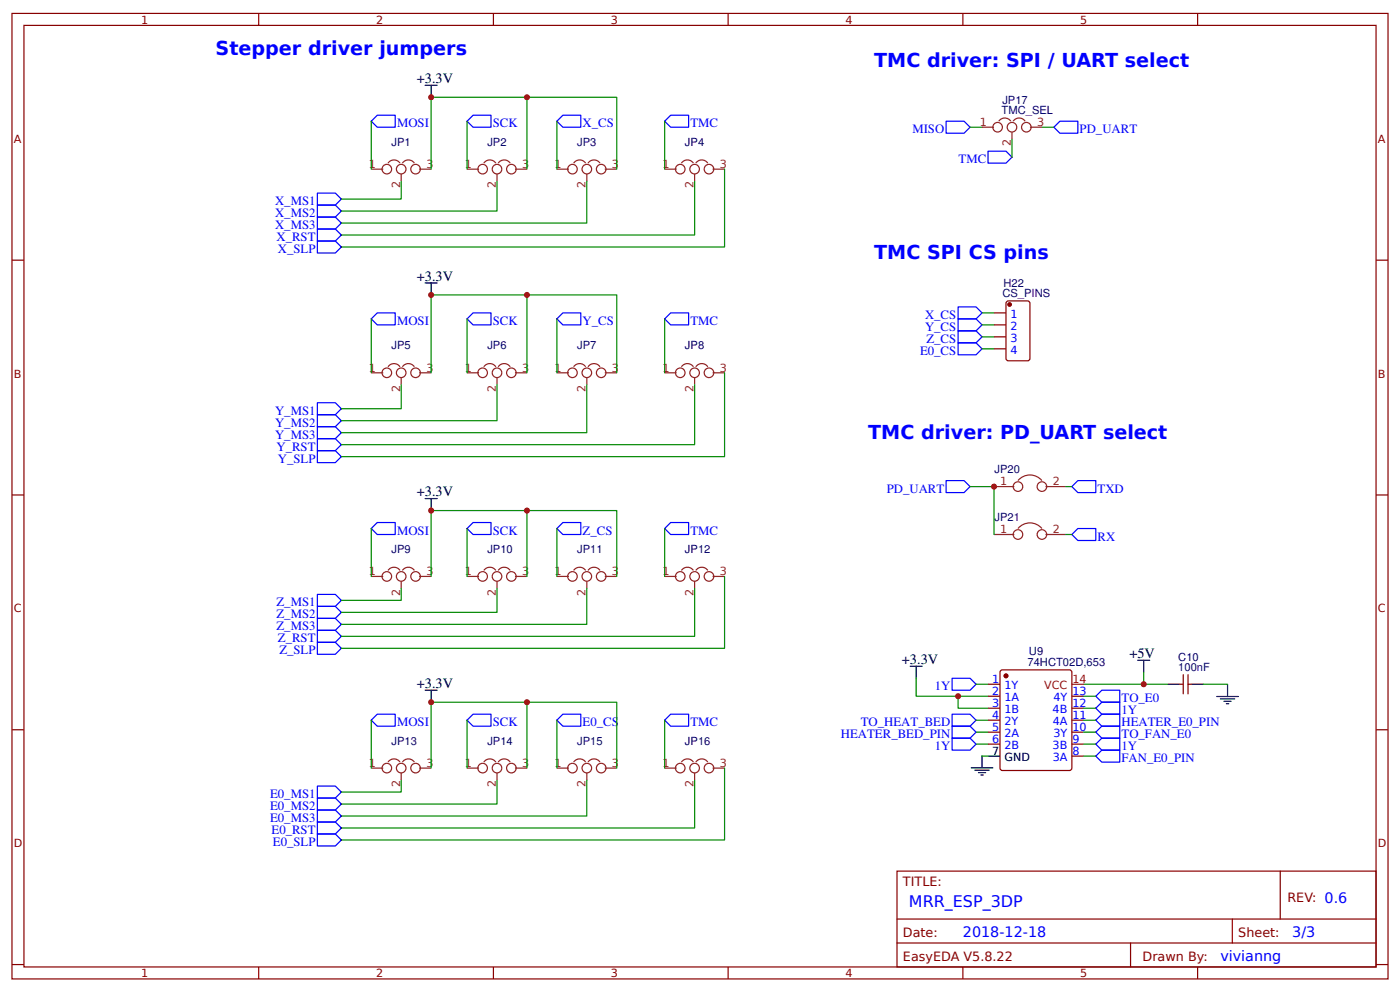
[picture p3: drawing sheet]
<svg xmlns="http://www.w3.org/2000/svg" width="309mm" height="219mm" viewBox="0 0 309 219" stroke-linecap="round" stroke-linejoin="round" font-family="sans-serif">
<g fill="none" stroke="#800" stroke-width=".26">
<path d="M2.6 3h304.1v213.2h-304.1zM5.3 5.6h298.7v208h-298.7zM57.1 3v2.6M109 3v2.6M160.9 3v2.6M212.7 3v2.6M264.6 3v2.6M2.6 57.5h2.7M304 57.5h2.7M219.6 69.1h2.6M219.6 71.8h2.6M219.6 74.4h2.6"/>
<path d="M219.6 77h2.6M222.5 66.5h4.5l.5 .2v12.5l-.2 .4-4.5 .1-.5-.3-.1-12.4zM2.6 109.3h2.7M304 109.3h2.7M218.3 151.1h2.6M218.3 153.8h2.6M218.3 156.4h2.6M218.3 159.1h2.6M221.2 148h15.1l.4 .2 .1 21.5-.3 .4-15 .1-.5-.3-.1-21.4zM236.8 153.8h2.6M236.8 156.4h2.6M236.8 159.1h2.6"/>
<path d="M260.6 151.1h.8M261.4 149v4.2M262.5 151.1h.8M262.5 149v4.2M2.6 161.2h2.7M218.3 161.7h2.6M218.3 164.4h2.6M236.8 161.7h2.6M236.8 164.4h2.6M236.8 167h2.6M304 161.2h2.7M198.2 192.4h105.8v21.2h-105.8z"/>
<path d="M282.8 192.4v10.6M2.6 213h2.7M57.1 213.6v2.6M109 213.6v2.6M160.9 213.6v2.6M198.2 203h105.8M198.2 208.3h105.8M212.7 213.6v2.6M249.8 208.3v5.3M264.6 213.6v2.6M272.3 203v5.3M304 213h2.7"/>
</g>
<g fill="none" stroke="#00f" stroke-width=".26">
<path d="M83.3 25.5h4v2.6h-4l-1.3-1.3zM104.5 25.5h4v2.6h-4l-1.3-1.3zM124.4 25.5h3.9v2.6h-3.9l-1.4-1.3zM148.2 25.5h3.9v2.6h-3.9l-1.4-1.3zM209 26.8h4l1.3 1.3-1.3 1.3h-4zM218.3 33.4h3.9l1.4 1.3-1.4 1.3h-3.9zM234.2 26.8h3.9v2.6h-3.9l-1.4-1.3zM70.1 42.7h4l1.3 1.3-1.3 1.3h-4zM70.1 45.3h4l1.3 1.3-1.3 1.3h-4zM70.1 47.9h4l1.3 1.4-1.3 1.3h-4zM70.1 50.6h4l1.3 1.3-1.3 1.3h-4zM70.1 53.2h4l1.3 1.4-1.3 1.3h-4z"/>
<path d="M83.3 69.1h4v2.7h-4l-1.3-1.4zM104.5 69.1h4v2.7h-4l-1.3-1.4zM124.4 69.1h3.9v2.7h-3.9l-1.4-1.4zM148.2 69.1h3.9v2.7h-3.9l-1.4-1.4zM211.7 67.8h3.9l1.4 1.3-1.4 1.3h-3.9zM211.7 70.4h3.9l1.4 1.4-1.4 1.3h-3.9zM211.7 73.1h3.9l1.4 1.3-1.4 1.3h-3.9zM211.7 75.7h3.9l1.4 1.3-1.4 1.4h-3.9zM70.1 89h4l1.3 1.3-1.3 1.3h-4zM70.1 91.6h4l1.3 1.3-1.3 1.3h-4zM70.1 94.2h4l1.3 1.4-1.3 1.3h-4zM70.1 96.9h4l1.3 1.3-1.3 1.3h-4z"/>
<path d="M70.1 99.5h4l1.3 1.4-1.3 1.3h-4zM83.3 115.4h4v2.7h-4l-1.3-1.4zM104.5 115.4h4v2.7h-4l-1.3-1.4zM124.4 115.4h3.9v2.7h-3.9l-1.4-1.4zM148.2 115.4h3.9v2.7h-3.9l-1.4-1.4zM209 106.2h4l1.3 1.3-1.3 1.3h-4zM238.1 106.2h4v2.6h-4l-1.3-1.3zM238.1 116.7h4v2.7h-4l-1.3-1.3zM70.1 131.3h4l1.3 1.3-1.3 1.3h-4zM70.1 133.9h4l1.3 1.4-1.3 1.3h-4zM70.1 136.6h4l1.3 1.3-1.3 1.3h-4zM70.1 139.2h4l1.3 1.3-1.3 1.4h-4z"/>
<path d="M70.1 141.9h4l1.3 1.3-1.3 1.3h-4zM83.3 157.7h4v2.7h-4l-1.3-1.3zM104.5 157.7h4v2.7h-4l-1.3-1.3zM124.4 157.7h3.9v2.7h-3.9l-1.4-1.3zM148.2 157.7h3.9v2.7h-3.9l-1.4-1.3zM210.3 149.8h4l1.3 1.3-1.3 1.4h-4zM210.3 157.7h4l1.3 1.4-1.3 1.3h-4zM243.4 157.7h4v2.7h-4l-1.3-1.3zM243.4 155.1h4v2.6h-4l-1.3-1.3zM243.4 152.5h4v2.6h-4l-1.3-1.3zM70.1 173.6h4l1.3 1.3-1.3 1.4h-4zM70.1 176.3h4l1.3 1.3-1.3 1.3h-4z"/>
<path d="M70.1 178.9h4l1.3 1.3-1.3 1.4h-4zM210.3 160.4h4l1.3 1.3-1.3 1.3h-4zM210.3 163h4l1.3 1.4-1.3 1.3h-4zM242.1 164.4l1.3-1.4h4v2.7h-4zM243.4 165.7h4v2.6h-4l-1.3-1.3zM243.4 160.4h4v2.6h-4l-1.3-1.3zM70.1 181.6h4l1.3 1.3-1.3 1.3h-4zM70.1 184.2h4l1.3 1.3-1.3 1.3h-4z"/>
</g>
<g fill="none" stroke="#080" stroke-width=".26">
<path d="M82 26.8v10.6M95.2 37.4v-15.9h21.2v15.9M103.2 26.8v10.6M116.4 21.5h19.9v15.9M123 26.8v10.6M146.8 26.8v10.6M160.1 37.4v17.2h-84.7M214.3 28.1h2.7M223.6 30.7v4M230.2 28.1h2.6M88.6 40v4h-13.2M109.8 40v6.6h-34.4"/>
<path d="M129.6 40v9.3h-54.2M153.5 40v11.9h-78.1M82 70.4v11.9M103.2 70.4v11.9M116.4 65.1h19.9v17.2M123 70.4v11.9M146.8 70.4v11.9M217 69.1h2.6M217 71.8h2.6M217 74.4h2.6M217 77h2.6M88.6 85v5.3h-13.2"/>
<path d="M95.2 82.3v-17.2h21.2v17.2M109.8 85v7.9h-34.4M129.6 85v10.6h-54.2M153.5 85v13.2h-78.1M160.1 82.3v18.6h-84.7M82 116.7v10.6M103.2 116.7v10.6M116.4 112.8h19.9v14.5M123 116.7v10.6M146.8 116.7v10.6M214.3 107.5h5.3v10.6M235.5 107.5h1.3"/>
<path d="M235.5 118.1h1.3M88.6 130v2.6h-13.2M95.2 127.3v-14.5h21.2v14.5M109.8 130v5.3h-34.4M129.6 130v7.9h-54.2M153.5 130v10.5h-78.1M160.1 127.3v15.9h-84.7M82 159.1v10.6M103.2 159.1v10.6M116.4 155.1h19.9v14.6M123 159.1v10.6M146.8 159.1v10.6"/>
<path d="M202.4 149.8v4h15.9M211.7 153.8v2.6h6.6M215.6 151.1h2.7M215.6 159.1h2.7M239.4 159.1h2.7M239.4 156.4h2.7M239.4 153.8h2.7M252.7 148.5v2.6h-13.3M252.7 151.1h5.3M265.9 151.1h5.3M88.6 172.3v2.6h-13.2M95.2 169.7v-14.6h21.2v14.6"/>
<path d="M109.8 172.3v5.3h-34.4M129.6 172.3v7.9h-54.2M153.5 172.3v10.6h-78.1M160.1 169.7v15.8h-84.7M215.6 161.7h2.7M215.6 164.4h2.7M217 167h1.3M239.4 161.7h2.7M239.4 164.4h2.7M239.4 167h2.7"/>
</g>
<g fill="none" stroke="#8d2323" stroke-width=".26">
<path d="M82 37.4h2.7M85.7 36a1.59 1.59 0 0 1 2.7 0M88.6 38.4v1.6M88.9 36a1.59 1.59 0 0 1 2.6 0M92.6 37.4h2.6M103.2 37.4h2.6M106.9 36a1.59 1.59 0 0 1 2.6 0M109.8 38.4v1.6M110.1 36a1.59 1.59 0 0 1 2.6 0M113.8 37.4h2.6M123 37.4h2.7M126.7 36a1.59 1.59 0 0 1 2.7 0"/>
<path d="M129.6 38.4v1.6M129.9 36a1.59 1.59 0 0 1 2.7 0M133.6 37.4h2.7M146.8 37.4h2.7M150.5 36a1.59 1.59 0 0 1 2.7 0M153.5 38.4v1.6M153.7 36a1.59 1.59 0 0 1 2.7 0M157.4 37.4h2.7M217 28.1h2.6M220.7 26.8a1.59 1.59 0 0 1 2.6 0M223.6 29.2v1.5M223.8 26.8a1.59 1.59 0 0 1 2.7 0"/>
<path d="M227.5 28.1h2.7M82 82.3h2.7M85.7 81a1.59 1.59 0 0 1 2.7 0M88.6 83.4v1.6M88.9 81a1.59 1.59 0 0 1 2.6 0M92.6 82.3h2.6M103.2 82.3h2.6M106.9 81a1.59 1.59 0 0 1 2.6 0M109.8 83.4v1.6M110.1 81a1.59 1.59 0 0 1 2.6 0M113.8 82.3h2.6M123 82.3h2.7"/>
<path d="M126.7 81a1.59 1.59 0 0 1 2.7 0M129.6 83.4v1.6M129.9 81a1.59 1.59 0 0 1 2.7 0M133.6 82.3h2.7M146.8 82.3h2.7M150.5 81a1.59 1.59 0 0 1 2.7 0M153.5 83.4v1.6M153.7 81a1.59 1.59 0 0 1 2.7 0M157.4 82.3h2.7M219.6 107.5h4.5M219.6 118.1h4.5M224.9 106.2a3.4 3.4 0 0 1 5.3 0"/>
<path d="M224.9 116.7a3.4 3.4 0 0 1 5.3 0M231 107.5h4.5M231 118.1h4.5M82 127.3h2.7M85.7 126a1.59 1.59 0 0 1 2.7 0M88.6 128.4v1.6M88.9 126a1.59 1.59 0 0 1 2.6 0M92.6 127.3h2.6M103.2 127.3h2.6M106.9 126a1.59 1.59 0 0 1 2.6 0M109.8 128.4v1.6M110.1 126a1.59 1.59 0 0 1 2.6 0"/>
<path d="M113.8 127.3h2.6M123 127.3h2.7M126.7 126a1.59 1.59 0 0 1 2.7 0M129.6 128.4v1.6M129.9 126a1.59 1.59 0 0 1 2.7 0M133.6 127.3h2.7M146.8 127.3h2.7M150.5 126a1.59 1.59 0 0 1 2.7 0M153.5 128.4v1.6M153.7 126a1.59 1.59 0 0 1 2.7 0M157.4 127.3h2.7M82 169.7h2.7"/>
<path d="M85.7 168.3a1.59 1.59 0 0 1 2.7 0M88.6 170.7v1.6M88.9 168.3a1.59 1.59 0 0 1 2.6 0M92.6 169.7h2.6M103.2 169.7h2.6M106.9 168.3a1.59 1.59 0 0 1 2.6 0M109.8 170.7v1.6M110.1 168.3a1.59 1.59 0 0 1 2.6 0M113.8 169.7h2.6M123 169.7h2.7M126.7 168.3a1.59 1.59 0 0 1 2.7 0M129.6 170.7v1.6"/>
<path d="M129.9 168.3a1.59 1.59 0 0 1 2.7 0M133.6 169.7h2.7M146.8 169.7h2.7M150.5 168.3a1.59 1.59 0 0 1 2.7 0M153.5 170.7v1.6M153.7 168.3a1.59 1.59 0 0 1 2.7 0M157.4 169.7h2.7"/>
<circle cx="85.5" cy="37.4" r="1.06"/>
<circle cx="88.6" cy="37.4" r="1.06"/>
<circle cx="91.8" cy="37.4" r="1.06"/>
<circle cx="106.6" cy="37.4" r="1.06"/>
<circle cx="109.8" cy="37.4" r="1.06"/>
<circle cx="113" cy="37.4" r="1.06"/>
<circle cx="126.5" cy="37.4" r="1.06"/>
<circle cx="129.6" cy="37.4" r="1.06"/>
<circle cx="132.8" cy="37.4" r="1.06"/>
<circle cx="150.3" cy="37.4" r="1.06"/>
<circle cx="153.5" cy="37.4" r="1.06"/>
<circle cx="156.6" cy="37.4" r="1.06"/>
<circle cx="220.4" cy="28.1" r="1.06"/>
<circle cx="223.6" cy="28.1" r="1.06"/>
<circle cx="226.7" cy="28.1" r="1.06"/>
<circle cx="85.5" cy="82.3" r="1.06"/>
<circle cx="88.6" cy="82.3" r="1.06"/>
<circle cx="91.8" cy="82.3" r="1.06"/>
<circle cx="106.6" cy="82.3" r="1.06"/>
<circle cx="109.8" cy="82.3" r="1.06"/>
<circle cx="113" cy="82.3" r="1.06"/>
<circle cx="126.5" cy="82.3" r="1.06"/>
<circle cx="129.6" cy="82.3" r="1.06"/>
<circle cx="132.8" cy="82.3" r="1.06"/>
<circle cx="150.3" cy="82.3" r="1.06"/>
<circle cx="153.5" cy="82.3" r="1.06"/>
<circle cx="156.6" cy="82.3" r="1.06"/>
<circle cx="224.9" cy="107.5" r="1.06"/>
<circle cx="224.9" cy="118.1" r="1.06"/>
<circle cx="230.2" cy="118.1" r="1.06"/>
<circle cx="230.2" cy="107.5" r="1.06"/>
<circle cx="85.5" cy="127.3" r="1.06"/>
<circle cx="88.6" cy="127.3" r="1.06"/>
<circle cx="91.8" cy="127.3" r="1.06"/>
<circle cx="106.6" cy="127.3" r="1.06"/>
<circle cx="109.8" cy="127.3" r="1.06"/>
<circle cx="113" cy="127.3" r="1.06"/>
<circle cx="126.5" cy="127.3" r="1.06"/>
<circle cx="129.6" cy="127.3" r="1.06"/>
<circle cx="132.8" cy="127.3" r="1.06"/>
<circle cx="150.3" cy="127.3" r="1.06"/>
<circle cx="153.5" cy="127.3" r="1.06"/>
<circle cx="156.6" cy="127.3" r="1.06"/>
<circle cx="85.5" cy="169.7" r="1.06"/>
<circle cx="88.6" cy="169.7" r="1.06"/>
<circle cx="91.8" cy="169.7" r="1.06"/>
<circle cx="106.6" cy="169.7" r="1.06"/>
<circle cx="109.8" cy="169.7" r="1.06"/>
<circle cx="113" cy="169.7" r="1.06"/>
<circle cx="126.5" cy="169.7" r="1.06"/>
<circle cx="129.6" cy="169.7" r="1.06"/>
<circle cx="132.8" cy="169.7" r="1.06"/>
<circle cx="150.3" cy="169.7" r="1.06"/>
<circle cx="153.5" cy="169.7" r="1.06"/>
<circle cx="156.6" cy="169.7" r="1.06"/>
</g>
<g fill="#800" stroke="#800" stroke-width=".26">
<circle cx="223" cy="67.3" r=".4"/>
<circle cx="222.2" cy="149.3" r=".4"/>
</g>
<g fill="none" stroke="#000" stroke-width=".26">
<path d="M93.9 18.8h2.7M95.2 18.8v2.7M93.9 62.5h2.7M95.2 62.5v2.6M93.9 110.1h2.7M95.2 110.1v2.7M93.9 152.5h2.7M95.2 152.5v2.6M201.1 147.2h2.6M202.4 147.2v2.6M251.4 145.8h2.6M252.7 145.8v2.7"/>
<path d="M258 151.1h2.6M263.3 151.1h2.6M268.8 153.8h4.8M269.6 154.4h3.2M270.4 154.9h1.6M270.9 155.4h.6M271.2 151.2v2.6M214.6 169.6h4.7M215.4 170.1h3.1M216.2 170.6h1.6M216.7 171.2h.5M217 166.9v2.7"/>
<path d="M218.3 167h2.6"/>
</g>
<path d="M236.8 151.1h2.6" fill="none" stroke="#f00" stroke-width=".26"/>
<g fill="#c00">
<circle cx="252.7" cy="151.1" r=".66"/>
<circle cx="219.6" cy="107.5" r=".66"/>
<circle cx="116.4" cy="155.1" r=".66"/>
<circle cx="95.2" cy="155.1" r=".66"/>
<circle cx="116.4" cy="112.8" r=".66"/>
<circle cx="95.2" cy="21.5" r=".66"/>
<circle cx="116.4" cy="21.5" r=".66"/>
<circle cx="95.2" cy="65.1" r=".66"/>
<circle cx="116.4" cy="65.1" r=".66"/>
<circle cx="95.2" cy="112.8" r=".66"/>
<circle cx="211.7" cy="153.8" r=".66"/>
</g>
<g font-size="4.2" fill="#00f">
<text x="47.6" y="12.2">Stepper driver jumpers</text>
<text x="193.1" y="14.9">TMC driver: SPI / UART select</text>
<text x="193.1" y="57.2">TMC SPI CS pins</text>
<text x="191.8" y="96.9">TMC driver: PD_UART select</text>
</g>
<text font-size="3.5" fill="#00f" x="200.8" y="200.3">MRR_ESP_3DP</text>
<g font-size="3.2">
<text x="92.1" y="18.3">+3.3V</text>
<text x="92.1" y="62">+3.3V</text>
<text x="92.1" y="109.6">+3.3V</text>
<text x="199.2" y="146.6">+3.3V</text>
<text x="249.5" y="145.3">+5V</text>
<text x="92.1" y="151.9">+3.3V</text>
</g>
<g font-size="3.2" fill="#00f">
<text x="212.7" y="207">2018-12-18</text>
<text x="285.5" y="207">3/3</text>
<text x="269.6" y="212.2">vivianng</text>
</g>
<g font-size="2.8" fill="#00f">
<text x="87.7" y="28.1">MOSI</text>
<text x="108.9" y="28.1">SCK</text>
<text x="128.7" y="28.1">X_CS</text>
<text x="152.5" y="28.1">TMC</text>
<text x="201.6" y="29.4">MISO</text>
<text x="238.5" y="29.4">PD_UART</text>
<text x="211.8" y="36">TMC</text>
<text x="60.8" y="45.3">X_MS1</text>
<text x="60.8" y="47.9">X_MS2</text>
<text x="60.8" y="50.6">X_MS3</text>
<text x="61.1" y="53.2">X_RST</text>
<text x="61.4" y="55.9">X_SLP</text>
<text x="87.7" y="71.8">MOSI</text>
<text x="108.9" y="71.8">SCK</text>
<text x="128.7" y="71.8">Y_CS</text>
<text x="152.5" y="71.8">TMC</text>
<text x="204.4" y="70.4">X_CS</text>
<text x="204.4" y="73.1">Y_CS</text>
<text x="204.7" y="75.7">Z_CS</text>
<text x="203.3" y="78.4">E0_CS</text>
<text x="60.8" y="91.6">Y_MS1</text>
<text x="60.8" y="94.2">Y_MS2</text>
<text x="60.8" y="96.9">Y_MS3</text>
<text x="61.1" y="99.5">Y_RST</text>
<text x="61.4" y="102.2">Y_SLP</text>
<text x="195.9" y="108.8">PD_UART</text>
<text x="242.5" y="108.8">TXD</text>
<text x="87.7" y="118.1">MOSI</text>
<text x="108.9" y="118.1">SCK</text>
<text x="128.7" y="118.1">Z_CS</text>
<text x="152.5" y="118.1">TMC</text>
<text x="242.5" y="119.4">RX</text>
<text x="61.1" y="133.9">Z_MS1</text>
<text x="61.1" y="136.6">Z_MS2</text>
<text x="61.1" y="139.2">Z_MS3</text>
<text x="61.4" y="141.9">Z_RST</text>
<text x="61.7" y="144.5">Z_SLP</text>
<text x="206.5" y="152.5">1Y</text>
<text x="247.8" y="155.1">TO_E0</text>
<text x="87.7" y="160.4">MOSI</text>
<text x="108.9" y="160.4">SCK</text>
<text x="128.7" y="160.4">E0_CS</text>
<text x="152.5" y="160.4">TMC</text>
<text x="190.2" y="160.4">TO_HEAT_BED</text>
<text x="247.8" y="160.4">HEATER_E0_PIN</text>
<text x="247.8" y="157.7">1Y</text>
<text x="185.8" y="163">HEATER_BED_PIN</text>
<text x="206.5" y="165.7">1Y</text>
<text x="247.8" y="165.7">1Y</text>
<text x="247.8" y="163">TO_FAN_E0</text>
<text x="247.8" y="168.3">FAN_E0_PIN</text>
<text x="59.7" y="176.3">E0_MS1</text>
<text x="59.7" y="178.9">E0_MS2</text>
<text x="59.7" y="181.6">E0_MS3</text>
<text x="60" y="184.2">E0_RST</text>
<text x="60.3" y="186.8">E0_SLP</text>
</g>
<g font-size="2.8" fill="#800">
<text x="199.5" y="195.6">TITLE:</text>
<text x="284.4" y="199.3">REV: 0.6</text>
<text x="199.5" y="207">Date:</text>
<text x="273.6" y="207">Sheet:</text>
<text x="199.5" y="212.2">EasyEDA V5.8.22</text>
<text x="252.4" y="212.2">Drawn By:</text>
</g>
<g font-size="2.5" fill="#800">
<text x="31.2" y="5.2">1</text>
<text x="83.1" y="5.2">2</text>
<text x="134.9" y="5.2">3</text>
<text x="186.8" y="5.2">4</text>
<text x="238.7" y="5.2">5</text>
<text x="3" y="31.5">A</text>
<text x="304.4" y="31.5">A</text>
<text x="3" y="83.4">B</text>
<text x="304.4" y="83.4">B</text>
<text x="3" y="135.3">C</text>
<text x="304.4" y="135.3">C</text>
<text x="3" y="187.1">D</text>
<text x="304.4" y="187.1">D</text>
<text x="31.2" y="215.8">1</text>
<text x="83.1" y="215.8">2</text>
<text x="134.9" y="215.8">3</text>
<text x="186.8" y="215.8">4</text>
<text x="238.7" y="215.8">5</text>
</g>
<g font-size="2.5" fill="#000080">
<text x="221.4" y="22.9">JP17</text>
<text x="221.3" y="25.3">TMC_SEL</text>
<text x="86.5" y="32.2">JP1</text>
<text x="107.7" y="32.2">JP2</text>
<text x="127.5" y="32.2">JP3</text>
<text x="151.3" y="32.2">JP4</text>
<text x="221.5" y="65.7">CS_PINS</text>
<text x="221.7" y="63.3">H22</text>
<text x="86.5" y="77.1">JP5</text>
<text x="107.7" y="77.1">JP6</text>
<text x="127.5" y="77.1">JP7</text>
<text x="151.3" y="77.1">JP8</text>
<text x="219.7" y="104.5">JP20</text>
<text x="219.7" y="115.1">JP21</text>
<text x="86.5" y="122.1">JP9</text>
<text x="107.7" y="122.1">JP10</text>
<text x="127.5" y="122.1">JP11</text>
<text x="151.3" y="122.1">JP12</text>
<text x="227" y="147.2">74HCT02D,653</text>
<text x="227.3" y="144.7">U9</text>
<text x="260.3" y="148.2">100nF</text>
<text x="260.3" y="145.9">C10</text>
<text x="86.5" y="164.5">JP13</text>
<text x="107.7" y="164.5">JP14</text>
<text x="127.5" y="164.5">JP15</text>
<text x="151.3" y="164.5">JP16</text>
</g>
<g font-size="2.5" fill="#8d2323">
<text x="216.4" y="27.8">1</text>
<text x="229.1" y="27.8">3</text>
<text x="223.3" y="32.3" transform="rotate(-90 223.3 32.3)">2</text>
<text x="81.5" y="37.1">1</text>
<text x="88.4" y="41.6" transform="rotate(-90 88.4 41.6)">2</text>
<text x="94.2" y="37.1">3</text>
<text x="102.7" y="37.1">1</text>
<text x="109.5" y="41.6" transform="rotate(-90 109.5 41.6)">2</text>
<text x="115.4" y="37.1">3</text>
<text x="122.5" y="37.1">1</text>
<text x="129.4" y="41.6" transform="rotate(-90 129.4 41.6)">2</text>
<text x="135.2" y="37.1">3</text>
<text x="146.3" y="37.1">1</text>
<text x="153.2" y="41.6" transform="rotate(-90 153.2 41.6)">2</text>
<text x="159" y="37.1">3</text>
<text x="81.5" y="82.1">1</text>
<text x="94.2" y="82.1">3</text>
<text x="102.7" y="82.1">1</text>
<text x="115.4" y="82.1">3</text>
<text x="122.5" y="82.1">1</text>
<text x="135.2" y="82.1">3</text>
<text x="146.3" y="82.1">1</text>
<text x="159" y="82.1">3</text>
<text x="88.4" y="86.6" transform="rotate(-90 88.4 86.6)">2</text>
<text x="109.5" y="86.6" transform="rotate(-90 109.5 86.6)">2</text>
<text x="129.4" y="86.6" transform="rotate(-90 129.4 86.6)">2</text>
<text x="153.2" y="86.6" transform="rotate(-90 153.2 86.6)">2</text>
<text x="220.9" y="107.2">1</text>
<text x="232.6" y="107.2">2</text>
<text x="220.9" y="117.8">1</text>
<text x="232.6" y="117.8">2</text>
<text x="81.5" y="127.1">1</text>
<text x="88.4" y="131.5" transform="rotate(-90 88.4 131.5)">2</text>
<text x="94.2" y="127.1">3</text>
<text x="102.7" y="127.1">1</text>
<text x="109.5" y="131.5" transform="rotate(-90 109.5 131.5)">2</text>
<text x="115.4" y="127.1">3</text>
<text x="122.5" y="127.1">1</text>
<text x="129.4" y="131.5" transform="rotate(-90 129.4 131.5)">2</text>
<text x="135.2" y="127.1">3</text>
<text x="146.3" y="127.1">1</text>
<text x="153.2" y="131.5" transform="rotate(-90 153.2 131.5)">2</text>
<text x="159" y="127.1">3</text>
<text x="81.5" y="169.4">1</text>
<text x="88.4" y="173.9" transform="rotate(-90 88.4 173.9)">2</text>
<text x="94.2" y="169.4">3</text>
<text x="102.7" y="169.4">1</text>
<text x="109.5" y="173.9" transform="rotate(-90 109.5 173.9)">2</text>
<text x="115.4" y="169.4">3</text>
<text x="122.5" y="169.4">1</text>
<text x="129.4" y="173.9" transform="rotate(-90 129.4 173.9)">2</text>
<text x="135.2" y="169.4">3</text>
<text x="146.3" y="169.4">1</text>
<text x="153.2" y="173.9" transform="rotate(-90 153.2 173.9)">2</text>
<text x="159" y="169.4">3</text>
</g>
<g font-size="2.5" fill="#00f">
<text x="223.2" y="70.2">1</text>
<text x="223.2" y="72.8">2</text>
<text x="223.2" y="75.5">3</text>
<text x="223.2" y="78.1">4</text>
<text x="219.2" y="150.9">1</text>
<text x="219.2" y="153.5">2</text>
<text x="221.9" y="152.2">1Y</text>
<text x="221.9" y="154.8">1A</text>
<text x="232.7" y="154.8">4Y</text>
<text x="236.9" y="153.5">13</text>
<text x="219.2" y="156.2">3</text>
<text x="219.2" y="158.8">4</text>
<text x="219.2" y="161.4">5</text>
<text x="221.9" y="157.5">1B</text>
<text x="221.9" y="160.1">2Y</text>
<text x="232.6" y="157.5">4B</text>
<text x="232.6" y="160.1">4A</text>
<text x="236.9" y="161.4">10</text>
<text x="236.9" y="158.8">11</text>
<text x="236.9" y="156.2">12</text>
<text x="219.2" y="164.1">6</text>
<text x="221.9" y="162.8">2A</text>
<text x="221.9" y="165.4">2B</text>
<text x="232.6" y="165.4">3B</text>
<text x="232.7" y="162.8">3Y</text>
<text x="236.9" y="166.7">8</text>
<text x="236.9" y="164.1">9</text>
<text x="232.6" y="168.1">3A</text>
</g>
<g font-size="2.5" fill="#f00">
<text x="230.7" y="152.2">VCC</text>
<text x="236.9" y="150.9">14</text>
</g>
<g font-size="2.5">
<text x="219.2" y="166.7">7</text>
<text x="221.9" y="168.1">GND</text>
</g>
</svg>
